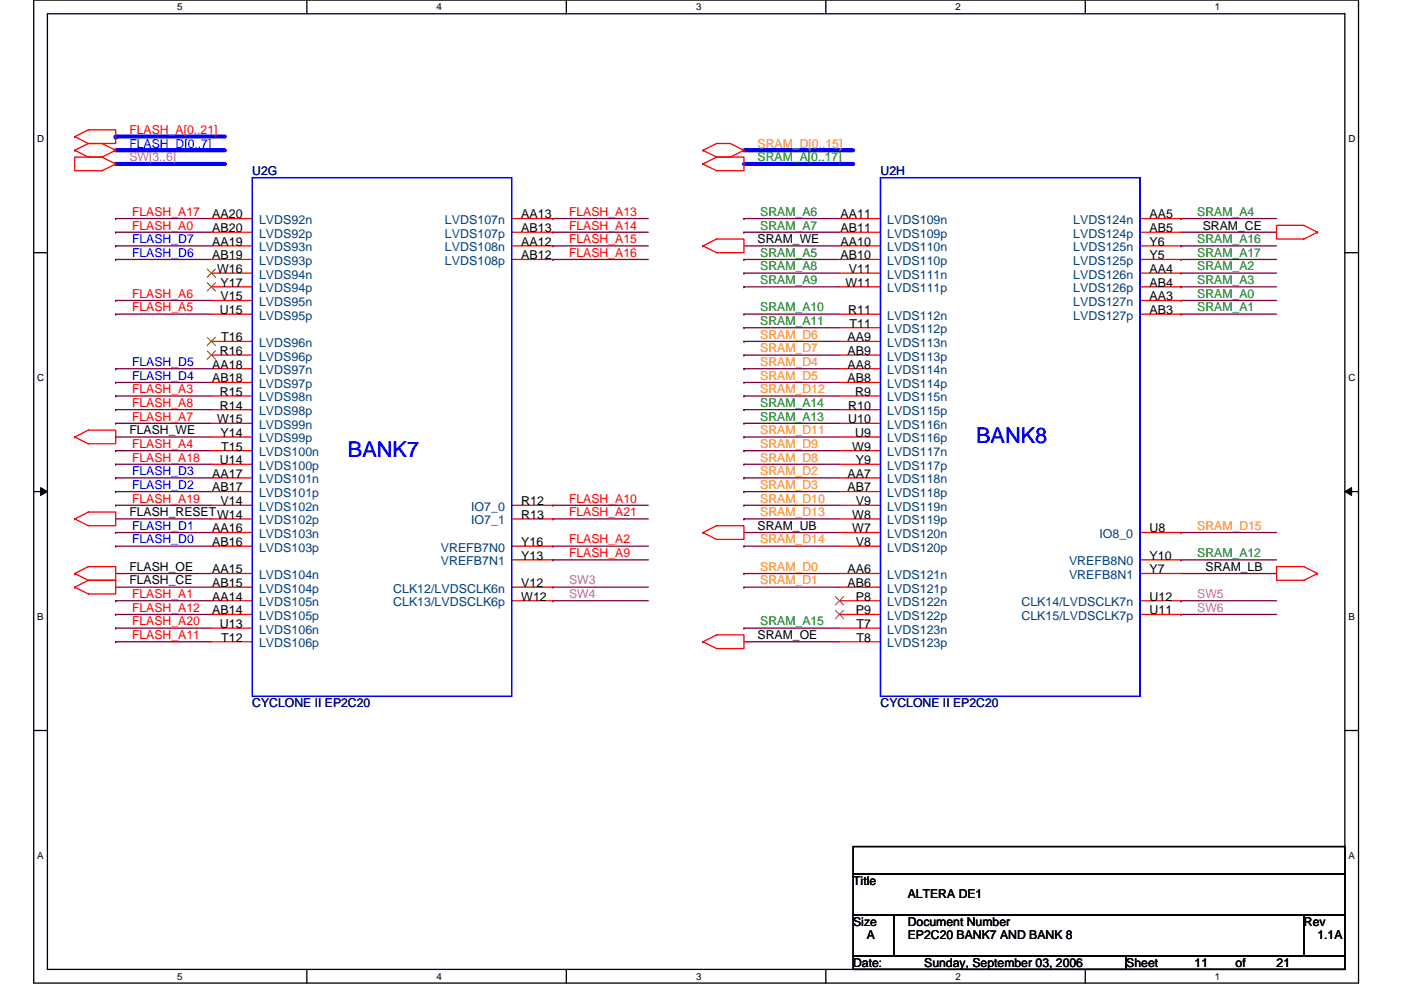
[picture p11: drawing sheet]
<svg xmlns="http://www.w3.org/2000/svg" width="297mm" height="210mm" viewBox="0 0 297 210" stroke-linecap="round" stroke-linejoin="round" font-family="sans-serif">
<path d="M7.2 0h280.8v208.5h-280.8zM10.1 2.9h275v202.7h-275z" fill="none" stroke="#000" stroke-width=".28"/>
<g fill="#fff">
<path d="M37.5 .3h1.2v2.3h-1.2z"/>
<path d="M37.5 205.9h1.2v2.3h-1.2z"/>
</g>
<path d="M65.1 0v2.9M65.1 205.6v2.9" fill="none" stroke="#000" stroke-width=".28"/>
<g fill="#fff">
<path d="M92.6 .3h1.1v2.3h-1.1z"/>
<path d="M92.6 205.9h1.1v2.3h-1.1z"/>
</g>
<path d="M120.1 0v2.9M120.1 205.6v2.9" fill="none" stroke="#000" stroke-width=".28"/>
<g fill="#fff">
<path d="M147.6 .3h1.1v2.3h-1.1z"/>
<path d="M147.6 205.9h1.1v2.3h-1.1z"/>
</g>
<path d="M175.1 0v2.9M175.1 205.6v2.9" fill="none" stroke="#000" stroke-width=".28"/>
<g fill="#fff">
<path d="M202.6 .3h1.1v2.3h-1.1z"/>
<path d="M202.6 205.9h1.1v2.3h-1.1z"/>
</g>
<path d="M230.1 0v2.9M230.1 205.6v2.9" fill="none" stroke="#000" stroke-width=".28"/>
<g fill="#fff">
<path d="M257.6 .3h1.2v2.3h-1.2z"/>
<path d="M257.6 205.9h1.2v2.3h-1.2z"/>
<path d="M7.9 28.3h1.5v2.3h-1.5z"/>
<path d="M285.9 28.3h1.5v2.3h-1.5z"/>
<path d="M7.9 78.9h1.5v2.3h-1.5z"/>
<path d="M285.9 78.9h1.5v2.3h-1.5z"/>
</g>
<path d="M7.2 53.6h2.9M285.1 53.6h2.9" fill="none" stroke="#000" stroke-width=".28"/>
<g fill="#fff">
<path d="M7.9 129.6h1.4v2.3h-1.4z"/>
<path d="M285.9 129.6h1.3v2.3h-1.3z"/>
</g>
<path d="M7.2 104.3h2.9M285.1 104.3h2.9" fill="none" stroke="#000" stroke-width=".28"/>
<path d="M8.6 103.4l1.5 .9-1.5 .8zM285.1 104.3l1.5-.9v1.7z" fill="#000" stroke="#000" stroke-width=".21"/>
<g fill="#fff">
<path d="M7.9 180.3h1.4v2.3h-1.4z"/>
<path d="M285.9 180.3h1.4v2.3h-1.4z"/>
</g>
<path d="M7.2 154.9h2.9M285.1 154.9h2.9M180.9 179.6h104.2v5.7h-104.2zM180.9 185.3h104.2v8.7h-104.2zM180.9 194h8.7v8.7h-8.7zM189.6 194h86.9v8.7h-86.9zM276.5 194h8.6v8.7h-8.6zM180.9 202.7h57.9v2.9h-57.9zM238.8 202.7h46.3v2.9h-46.3z" fill="none" stroke="#000" stroke-width=".28"/>
<path d="M24.5 34.8h23.2M24.5 31.9h23.2M24.5 29h.1M24.5 29h23.2M157.7 31.9h23.2M157.7 34.8h23.2" fill="none" stroke="#00f" stroke-width=".87"/>
<g fill="none" stroke="#800040" stroke-width=".28">
<path d="M24.5 49.3h.1M24.5 46.4h.1M24.5 55h.1M24.5 52.2h.1M24.5 49.3h20.3M24.5 46.4h20.3M24.5 52.2h20.3M24.5 55h20.3M117.2 46.4h.1M117.2 49.3h.1M117.2 52.2h.1M117.2 55h.1"/>
<path d="M117.2 49.3h20.3M117.2 46.4h20.3M117.2 52.2h20.3M117.2 55h20.3M157.7 52.2h20.3M157.7 55h.1M157.7 46.4h.1M157.7 49.3h.1M157.7 57.9h.1M157.7 49.3h20.3M157.7 46.4h20.3M157.7 55h20.3"/>
<path d="M157.7 57.9h20.3M250.4 49.3h20.3M250.4 57.9h.1M250.4 46.4h.1M250.4 52.2h.1M250.4 55h.1M250.4 46.4h20.3M250.4 52.2h20.3M250.4 55h20.3M250.4 57.9h20.3M24.5 66.6h.1M24.5 63.7h.1"/>
<path d="M24.5 78.2h.1M24.5 66.6h20.3M24.5 63.7h20.3M24.5 78.2h20.3M157.7 60.8h.1M157.7 66.6h.1M157.7 69.5h.1M157.7 78.2h.1M157.7 72.4h.1M157.7 75.3h.1M157.7 66.6h20.3M157.7 78.2h20.3"/>
<path d="M157.7 60.8h20.3M157.7 69.5h20.3M157.7 72.4h20.3M157.7 75.3h20.3M250.4 63.7h.1M250.4 66.6h.1M250.4 60.8h.1M250.4 66.6h20.3M250.4 63.7h20.3M250.4 60.8h20.3M24.5 92.7h20.3M24.5 84h.1"/>
<path d="M24.5 95.6h.1M24.5 89.8h.1M24.5 86.9h.1M24.5 98.5h.1M24.5 81.1h.1M24.5 84h20.3M24.5 95.6h20.3M24.5 89.8h20.3M24.5 86.9h20.3M24.5 98.5h20.3M24.5 81.1h20.3M157.7 89.8h.1"/>
<path d="M157.7 86.9h.1M157.7 81.1h.1M157.7 98.5h.1M157.7 95.6h.1M157.7 92.7h.1M157.7 84h.1M157.7 84h20.3M157.7 95.6h20.3M157.7 89.8h20.3M157.7 86.9h20.3M157.7 98.5h20.3M157.7 81.1h20.3"/>
<path d="M157.7 92.7h20.3M24.5 110.1h20.3M24.5 107.2h.1M24.5 115.8h.1M24.5 112.9h.1M24.5 104.3h.1M24.5 101.4h.1M24.5 115.8h20.3M24.5 107.2h20.3M24.5 112.9h20.3M24.5 104.3h20.3M24.5 101.4h20.3"/>
<path d="M117.2 115.8h.1M117.2 118.7h.1M117.2 107.2h.1M117.2 110.1h.1M117.2 115.8h20.3M117.2 118.7h20.3M117.2 107.2h20.3M117.2 110.1h20.3M157.7 112.9h20.3M157.7 101.4h.1M157.7 104.3h.1M157.7 107.2h.1"/>
<path d="M157.7 110.1h.1M157.7 115.8h.1M157.7 115.8h20.3M157.7 107.2h20.3M157.7 110.1h20.3M157.7 104.3h20.3M157.7 101.4h20.3M250.4 118.7h.1M250.4 112.9h.1M250.4 118.7h20.3M250.4 112.9h20.3M24.5 124.5h20.3"/>
<path d="M24.5 121.6h20.3M24.5 127.4h.1M24.5 136.1h.1M24.5 130.3h.1M24.5 133.2h.1M24.5 127.4h20.3M24.5 136.1h20.3M24.5 130.3h20.3M24.5 133.2h20.3M117.2 124.5h.1M117.2 127.4h.1M117.2 124.5h20.3"/>
<path d="M117.2 127.4h20.3M157.7 136.1h20.3M157.7 121.6h.1M157.7 133.2h.1M157.7 124.5h.1M157.7 124.5h20.3M157.7 133.2h20.3M157.7 121.6h20.3M250.4 121.6h20.3M250.4 127.4h.1M250.4 130.3h.1M250.4 127.4h20.3"/>
<path d="M250.4 130.3h20.3"/>
</g>
<g fill="none" stroke="#f00" stroke-width=".28">
<path d="M15.9 29l2.8-1.5h5.8v2.9h-5.8M15.9 29h.1M15.9 31.9l2.8 1.4h2.9M15.9 31.9h.1M15.9 29l2.8 1.4M18.7 30.4h2.9l2.9 1.5M18.7 30.4l-2.8 1.5M21.6 33.3h-5.7v2.9h5.7l2.9-1.4M21.6 33.3l2.9 1.5M24.5 34.8h.1M24.5 31.9h.1M24.5 31.9l-2.9 1.4"/>
<path d="M149 31.9h.1M149 31.9l2.9-1.5h2.9l2.9 1.5M149 34.8h.1M149 31.9l2.9 1.4M151.9 33.3h5.8v2.9h-5.8l-2.9-1.4M151.9 33.3l-2.9 1.5M157.7 31.9l-2.9 1.4h-2.9M157.7 31.9h.1M44.8 46.4h8.7M44.8 49.3h8.7M44.8 52.2h8.7M44.8 55h8.7"/>
<path d="M44.8 57.9h8.7M108.5 46.4h8.7M108.5 49.3h8.7M108.5 52.2h8.7M108.5 55h8.7M149 52.2l2.9-1.5h5.8v2.9h-5.8zM149 52.2h.1M178 46.4h8.7M178 49.3h8.7M178 52.2h8.7M178 55h8.7M178 57.9h8.7"/>
<path d="M241.7 46.4h8.7M241.7 49.3h8.7M241.7 52.2h8.7M241.7 55h8.7M241.7 57.9h8.7M270.7 47.8h5.8l2.8 1.5-2.8 1.4h-5.8zM279.3 49.3h.1M44.8 60.8h8.7M44.8 63.7h8.7M44.8 66.6h8.7M44.8 72.4h8.7M44.8 75.3h8.7"/>
<path d="M44.8 78.2h8.7M178 60.8h8.7M178 66.6h8.7M178 72.4h8.7M178 75.3h8.7M178 78.2h8.7M178 69.5h8.7M241.7 60.8h8.7M241.7 63.7h8.7M241.7 66.6h8.7M15.9 92.7l2.8-1.5h5.8v2.9h-5.8zM15.9 92.7h.1"/>
<path d="M44.8 95.6h8.7M44.8 98.5h8.7M44.8 81.1h8.7M44.8 84h8.7M44.8 86.9h8.7M44.8 89.8h8.7M44.8 92.7h8.7M178 95.6h8.7M178 98.5h8.7M178 81.1h8.7M178 84h8.7M178 86.9h8.7"/>
<path d="M178 89.8h8.7M178 92.7h8.7M15.9 110.1l2.8-1.5h5.8v2.9h-5.8zM15.9 110.1h.1M44.8 101.4h8.7M44.8 104.3h8.7M44.8 107.2h8.7M44.8 110.1h8.7M44.8 112.9h8.7M44.8 115.8h8.7M108.5 107.2h8.7M108.5 110.1h8.7"/>
<path d="M108.5 115.8h8.7M108.5 118.7h8.7M149 112.9l2.9-1.4h5.8v2.9h-5.8zM149 112.9h.1M178 101.4h8.7M178 104.3h8.7M178 107.2h8.7M178 110.1h8.7M178 112.9h8.7M178 115.8h8.7M241.7 112.9h8.7M241.7 118.7h8.7"/>
<path d="M15.9 124.5h.1M15.9 121.6l2.8-1.4h5.8v2.9h-5.8M15.9 121.6h.1M15.9 121.6l2.8 1.5M18.7 123.1h5.8v2.9h-5.8l-2.8-1.5M18.7 123.1l-2.8 1.4M44.8 124.5h8.7M44.8 127.4h8.7M44.8 121.6h8.7M44.8 130.3h8.7M44.8 133.2h8.7M44.8 136.1h8.7"/>
<path d="M108.5 124.5h8.7M108.5 127.4h8.7M149 136.1l2.9-1.4h5.8v2.9h-5.8zM149 136.1h.1M178 124.5h8.7M178 127.4h8.7M178 121.6h8.7M178 130.3h8.7M178 133.2h8.7M178 136.1h8.7M241.7 127.4h8.7M241.7 121.6h8.7"/>
<path d="M241.7 130.3h8.7M270.7 120.2h5.8l2.8 1.4-2.8 1.5h-5.8zM279.3 121.6h.1"/>
</g>
<path d="M43.9 57.1l1.8 1.7M43.9 60l1.8 1.7M45.7 57.1l-1.8 1.7M45.7 60l-1.8 1.7M43.9 71.5l1.8 1.8M43.9 74.4l1.8 1.8M45.7 71.5l-1.8 1.8M45.7 74.4l-1.8 1.8M177.1 126.6l1.8 1.7M177.1 129.5l1.8 1.7M178.9 126.6l-1.8 1.7M178.9 129.5l-1.8 1.7" fill="none" stroke="#804000" stroke-width=".21"/>
<path d="M53.5 37.7h55v110h-55zM186.7 37.7h55v110h-55z" fill="none" stroke="#00f" stroke-width=".28"/>
<g font-size="4.6" fill="#00f">
<text x="206.9" y="93.9">BANK8</text>
<text x="73.8" y="96.8">BANK7</text>
</g>
<g font-size="2.6" fill="#f00">
<text x="27.4" y="28.4">FLASH_A[0..21]</text>
<text x="28" y="45.8">FLASH_A17</text>
<text x="120.6" y="45.8">FLASH_A13</text>
<text x="28" y="48.7">FLASH_A0</text>
<text x="120.6" y="48.7">FLASH_A14</text>
<text x="120.6" y="51.6">FLASH_A15</text>
<text x="120.6" y="54.5">FLASH_A16</text>
<text x="28" y="63.2">FLASH_A6</text>
<text x="28" y="66.1">FLASH_A5</text>
<text x="28" y="83.4">FLASH_A3</text>
<text x="28" y="89.2">FLASH_A7</text>
<text x="28" y="86.3">FLASH_A8</text>
<text x="28" y="95">FLASH_A4</text>
<text x="28" y="97.9">FLASH_A18</text>
<text x="28" y="106.6">FLASH_A19</text>
<text x="120.6" y="106.6">FLASH_A10</text>
<text x="120.6" y="109.5">FLASH_A21</text>
<text x="120.6" y="115.3">FLASH_A2</text>
<text x="120.6" y="118.2">FLASH_A9</text>
<text x="28" y="126.9">FLASH_A1</text>
<text x="28" y="129.8">FLASH_A12</text>
<text x="28" y="135.6">FLASH_A11</text>
<text x="28" y="132.7">FLASH_A20</text>
</g>
<g font-size="2.6" fill="#f0f">
<text x="27.4" y="34.2">SW[3..6]</text>
<text x="120.6" y="124">SW3</text>
<text x="120.6" y="126.9">SW4</text>
<text x="253.8" y="126.9">SW5</text>
<text x="253.8" y="129.8">SW6</text>
</g>
<g font-size="2.6" fill="#00f">
<text x="27.4" y="31.3">FLASH_D[0..7]</text>
<text x="28" y="51.6">FLASH_D7</text>
<text x="28" y="54.5">FLASH_D6</text>
<text x="28" y="77.6">FLASH_D5</text>
<text x="28" y="80.5">FLASH_D4</text>
<text x="28" y="100.8">FLASH_D3</text>
<text x="28" y="103.7">FLASH_D2</text>
<text x="28" y="112.4">FLASH_D1</text>
<text x="28" y="115.3">FLASH_D0</text>
</g>
<g font-size="2.6" fill="#ff8000">
<text x="160.6" y="31.3">SRAM_D[0..15]</text>
<text x="161.2" y="71.8">SRAM_D6</text>
<text x="161.2" y="77.6">SRAM_D4</text>
<text x="161.2" y="74.7">SRAM_D7</text>
<text x="161.2" y="80.5">SRAM_D5</text>
<text x="161.2" y="83.4">SRAM_D12</text>
<text x="161.2" y="95">SRAM_D9</text>
<text x="161.2" y="92.1">SRAM_D11</text>
<text x="161.2" y="100.8">SRAM_D2</text>
<text x="161.2" y="97.9">SRAM_D8</text>
<text x="161.2" y="103.7">SRAM_D3</text>
<text x="161.2" y="106.6">SRAM_D10</text>
<text x="161.2" y="109.5">SRAM_D13</text>
<text x="253.8" y="112.4">SRAM_D15</text>
<text x="161.2" y="115.3">SRAM_D14</text>
<text x="161.2" y="121.1">SRAM_D0</text>
<text x="161.2" y="124">SRAM_D1</text>
</g>
<g font-size="2.6" fill="#008000">
<text x="160.6" y="34.2">SRAM_A[0..17]</text>
<text x="161.2" y="45.8">SRAM_A6</text>
<text x="253.8" y="45.8">SRAM_A4</text>
<text x="161.2" y="48.7">SRAM_A7</text>
<text x="253.8" y="51.6">SRAM_A16</text>
<text x="161.2" y="54.5">SRAM_A5</text>
<text x="161.2" y="57.4">SRAM_A8</text>
<text x="253.8" y="57.4">SRAM_A2</text>
<text x="253.8" y="54.5">SRAM_A17</text>
<text x="161.2" y="60.3">SRAM_A9</text>
<text x="253.8" y="63.2">SRAM_A0</text>
<text x="253.8" y="60.3">SRAM_A3</text>
<text x="161.2" y="66.1">SRAM_A10</text>
<text x="161.2" y="68.9">SRAM_A11</text>
<text x="253.8" y="66.1">SRAM_A1</text>
<text x="161.2" y="89.2">SRAM_A13</text>
<text x="161.2" y="86.3">SRAM_A14</text>
<text x="253.8" y="118.2">SRAM_A12</text>
<text x="161.2" y="132.7">SRAM_A15</text>
</g>
<g font-size="2.6" fill="#000080">
<text x="53.5" y="37.1">U2G</text>
<text x="186.7" y="37.1">U2H</text>
<text x="53.5" y="150">CYCLONE II EP2C20</text>
<text x="186.7" y="150">CYCLONE II EP2C20</text>
</g>
<g font-size="2.6">
<text x="45" y="46.3">AA20</text>
<text x="110.5" y="46.3">AA13</text>
<text x="178.2" y="46.3">AA11</text>
<text x="243.7" y="46.3">AA5</text>
<text x="45" y="49.2">AB20</text>
<text x="45" y="52.1">AA19</text>
<text x="110.5" y="49.2">AB13</text>
<text x="110.5" y="52.1">AA12</text>
<text x="160.6" y="51.6">SRAM_WE</text>
<text x="178.2" y="49.2">AB11</text>
<text x="178.2" y="52.1">AA10</text>
<text x="243.7" y="49.2">AB5</text>
<text x="243.7" y="52.1">Y6</text>
<text x="255" y="48.7">SRAM_CE</text>
<text x="45" y="55">AB19</text>
<text x="46" y="57.9">W16</text>
<text x="110.5" y="55">AB12</text>
<text x="178.2" y="55">AB10</text>
<text x="180" y="57.9">V11</text>
<text x="243.7" y="55">Y5</text>
<text x="243.7" y="57.9">AA4</text>
<text x="46.8" y="60.8">Y17</text>
<text x="46.8" y="63.7">V15</text>
<text x="179.2" y="60.8">W11</text>
<text x="243.7" y="60.8">AB4</text>
<text x="243.7" y="63.7">AA3</text>
<text x="46.6" y="66.6">U15</text>
<text x="179.8" y="66.6">R11</text>
<text x="180.1" y="69.5">T11</text>
<text x="243.7" y="66.6">AB3</text>
<text x="46.6" y="75.3">R16</text>
<text x="46.9" y="72.4">T16</text>
<text x="179.7" y="72.4">AA9</text>
<text x="179.7" y="75.3">AB9</text>
<text x="45" y="78.2">AA18</text>
<text x="45" y="81.1">AB18</text>
<text x="46.6" y="84">R15</text>
<text x="179.7" y="78.2">AA8</text>
<text x="179.7" y="81.1">AB8</text>
<text x="181.3" y="84">R9</text>
<text x="46" y="89.8">W15</text>
<text x="46.6" y="86.9">R14</text>
<text x="179.8" y="86.9">R10</text>
<text x="179.8" y="89.8">U10</text>
<text x="27.4" y="92.1">FLASH_WE</text>
<text x="46.8" y="92.7">Y14</text>
<text x="46.9" y="95.6">T15</text>
<text x="180.7" y="95.6">W9</text>
<text x="181.3" y="92.7">U9</text>
<text x="45" y="101.3">AA17</text>
<text x="46.6" y="98.4">U14</text>
<text x="179.7" y="101.3">AA7</text>
<text x="181.4" y="98.4">Y9</text>
<text x="45" y="104.2">AB17</text>
<text x="46.8" y="107.1">V14</text>
<text x="110.5" y="107.1">R12</text>
<text x="179.7" y="104.2">AB7</text>
<text x="181.4" y="107.1">V9</text>
<text x="27.4" y="109.5">FLASH_RESETW14</text>
<text x="45" y="112.9">AA16</text>
<text x="110.5" y="110">R13</text>
<text x="160.6" y="112.4">SRAM_UB</text>
<text x="180.7" y="110">W8</text>
<text x="180.7" y="112.9">W7</text>
<text x="243.7" y="112.9">U8</text>
<text x="45" y="115.8">AB16</text>
<text x="110.5" y="115.8">Y16</text>
<text x="110.5" y="118.7">Y13</text>
<text x="181.4" y="115.8">V8</text>
<text x="243.7" y="118.7">Y10</text>
<text x="27.4" y="124">FLASH_CE</text>
<text x="27.4" y="121.1">FLASH_OE</text>
<text x="45" y="121.6">AA15</text>
<text x="45" y="124.5">AB15</text>
<text x="110.5" y="124.5">V12</text>
<text x="179.7" y="121.6">AA6</text>
<text x="179.7" y="124.5">AB6</text>
<text x="243.7" y="121.6">Y7</text>
<text x="255.6" y="121.1">SRAM_LB</text>
<text x="45" y="127.4">AA14</text>
<text x="45" y="130.3">AB14</text>
<text x="110.5" y="127.4">W12</text>
<text x="181.4" y="127.4">P8</text>
<text x="181.4" y="130.3">P9</text>
<text x="243.7" y="127.4">U12</text>
<text x="243.7" y="130.3">U11</text>
<text x="46.6" y="133.2">U13</text>
<text x="46.9" y="136.1">T12</text>
<text x="160.6" y="135.6">SRAM_OE</text>
<text x="181.6" y="133.2">T7</text>
<text x="181.6" y="136.1">T8</text>
<text x="180.9" y="187.7">Title</text>
<text x="192.5" y="190.6">ALTERA DE1</text>
<text x="180.9" y="196.4">Size</text>
<text x="192.5" y="196.4">Document Number</text>
<text x="276.5" y="196.4">Rev</text>
<text x="183.8" y="199.3">A</text>
<text x="192.5" y="199.3">EP2C20 BANK7 AND BANK 8</text>
<text x="279.3" y="199.3">1.1A</text>
<text x="180.9" y="205">Date:</text>
<text x="196" y="205">Sunday, September 03, 2006</text>
<text x="238.8" y="205">Sheet</text>
<text x="253.3" y="205">11</text>
<text x="262" y="205">of</text>
<text x="270.7" y="205">21</text>
</g>
<g font-size="2.6" fill="#004080">
<text x="54.9" y="47.5">LVDS92n</text>
<text x="94.3" y="47.5">LVDS107n</text>
<text x="188.1" y="47.5">LVDS109n</text>
<text x="227.5" y="47.5">LVDS124n</text>
<text x="54.9" y="50.4">LVDS92p</text>
<text x="54.9" y="53.3">LVDS93n</text>
<text x="94.3" y="50.4">LVDS107p</text>
<text x="94.3" y="53.3">LVDS108n</text>
<text x="188.1" y="50.4">LVDS109p</text>
<text x="188.1" y="53.3">LVDS110n</text>
<text x="227.5" y="50.4">LVDS124p</text>
<text x="227.5" y="53.3">LVDS125n</text>
<text x="54.9" y="56.2">LVDS93p</text>
<text x="54.9" y="59.1">LVDS94n</text>
<text x="94.3" y="56.2">LVDS108p</text>
<text x="188.1" y="56.2">LVDS110p</text>
<text x="188.1" y="59.1">LVDS111n</text>
<text x="227.5" y="56.2">LVDS125p</text>
<text x="227.5" y="59.1">LVDS126n</text>
<text x="54.9" y="62">LVDS94p</text>
<text x="54.9" y="64.9">LVDS95n</text>
<text x="188.1" y="62">LVDS111p</text>
<text x="227.5" y="62">LVDS126p</text>
<text x="227.5" y="64.9">LVDS127n</text>
<text x="54.9" y="67.8">LVDS95p</text>
<text x="188.1" y="67.8">LVDS112n</text>
<text x="188.1" y="70.7">LVDS112p</text>
<text x="227.5" y="67.8">LVDS127p</text>
<text x="54.9" y="73.6">LVDS96n</text>
<text x="54.9" y="76.5">LVDS96p</text>
<text x="188.1" y="73.6">LVDS113n</text>
<text x="188.1" y="76.5">LVDS113p</text>
<text x="54.9" y="79.4">LVDS97n</text>
<text x="54.9" y="82.3">LVDS97p</text>
<text x="188.1" y="79.4">LVDS114n</text>
<text x="188.1" y="82.3">LVDS114p</text>
<text x="54.9" y="85.2">LVDS98n</text>
<text x="54.9" y="88.1">LVDS98p</text>
<text x="188.1" y="85.2">LVDS115n</text>
<text x="188.1" y="88.1">LVDS115p</text>
<text x="54.9" y="91">LVDS99n</text>
<text x="54.9" y="93.9">LVDS99p</text>
<text x="188.1" y="91">LVDS116n</text>
<text x="188.1" y="93.9">LVDS116p</text>
<text x="54.9" y="96.8">LVDS100n</text>
<text x="54.9" y="99.6">LVDS100p</text>
<text x="188.1" y="96.8">LVDS117n</text>
<text x="188.1" y="99.6">LVDS117p</text>
<text x="54.9" y="102.5">LVDS101n</text>
<text x="54.9" y="105.4">LVDS101p</text>
<text x="188.1" y="102.5">LVDS118n</text>
<text x="188.1" y="105.4">LVDS118p</text>
<text x="54.9" y="108.3">LVDS102n</text>
<text x="54.9" y="111.2">LVDS102p</text>
<text x="99.9" y="108.3">IO7_0</text>
<text x="99.9" y="111.2">IO7_1</text>
<text x="188.1" y="108.3">LVDS119n</text>
<text x="188.1" y="111.2">LVDS119p</text>
<text x="54.9" y="114.1">LVDS103n</text>
<text x="54.9" y="117">LVDS103p</text>
<text x="93.4" y="117">VREFB7N0</text>
<text x="93.4" y="119.9">VREFB7N1</text>
<text x="188.1" y="114.1">LVDS120n</text>
<text x="188.1" y="117">LVDS120p</text>
<text x="226.6" y="119.9">VREFB8N0</text>
<text x="233.1" y="114.1">IO8_0</text>
<text x="54.9" y="122.8">LVDS104n</text>
<text x="54.9" y="125.7">LVDS104p</text>
<text x="83.4" y="125.7">CLK12/LVDSCLK6n</text>
<text x="188.1" y="122.8">LVDS121n</text>
<text x="188.1" y="125.7">LVDS121p</text>
<text x="226.6" y="122.8">VREFB8N1</text>
<text x="54.9" y="128.6">LVDS105n</text>
<text x="54.9" y="131.5">LVDS105p</text>
<text x="83.4" y="128.6">CLK13/LVDSCLK6p</text>
<text x="188.1" y="128.6">LVDS122n</text>
<text x="188.1" y="131.5">LVDS122p</text>
<text x="216.6" y="128.6">CLK14/LVDSCLK7n</text>
<text x="216.6" y="131.5">CLK15/LVDSCLK7p</text>
<text x="54.9" y="134.4">LVDS106n</text>
<text x="54.9" y="137.3">LVDS106p</text>
<text x="188.1" y="134.4">LVDS123n</text>
<text x="188.1" y="137.3">LVDS123p</text>
</g>
<g font-size="2.1">
<text x="37.5" y="2.2">5</text>
<text x="92.6" y="2.2">4</text>
<text x="147.6" y="2.2">3</text>
<text x="202.6" y="2.2">2</text>
<text x="257.6" y="2.2">1</text>
<text x="7.9" y="30.1">D</text>
<text x="285.9" y="30.1">D</text>
<text x="7.9" y="80.8">C</text>
<text x="285.9" y="80.8">C</text>
<text x="7.9" y="131.4">B</text>
<text x="285.9" y="131.4">B</text>
<text x="7.9" y="182.1">A</text>
<text x="285.9" y="182.1">A</text>
<text x="37.5" y="207.8">5</text>
<text x="92.6" y="207.8">4</text>
<text x="147.6" y="207.8">3</text>
<text x="202.6" y="207.8">2</text>
<text x="257.6" y="207.8">1</text>
</g>
</svg>
